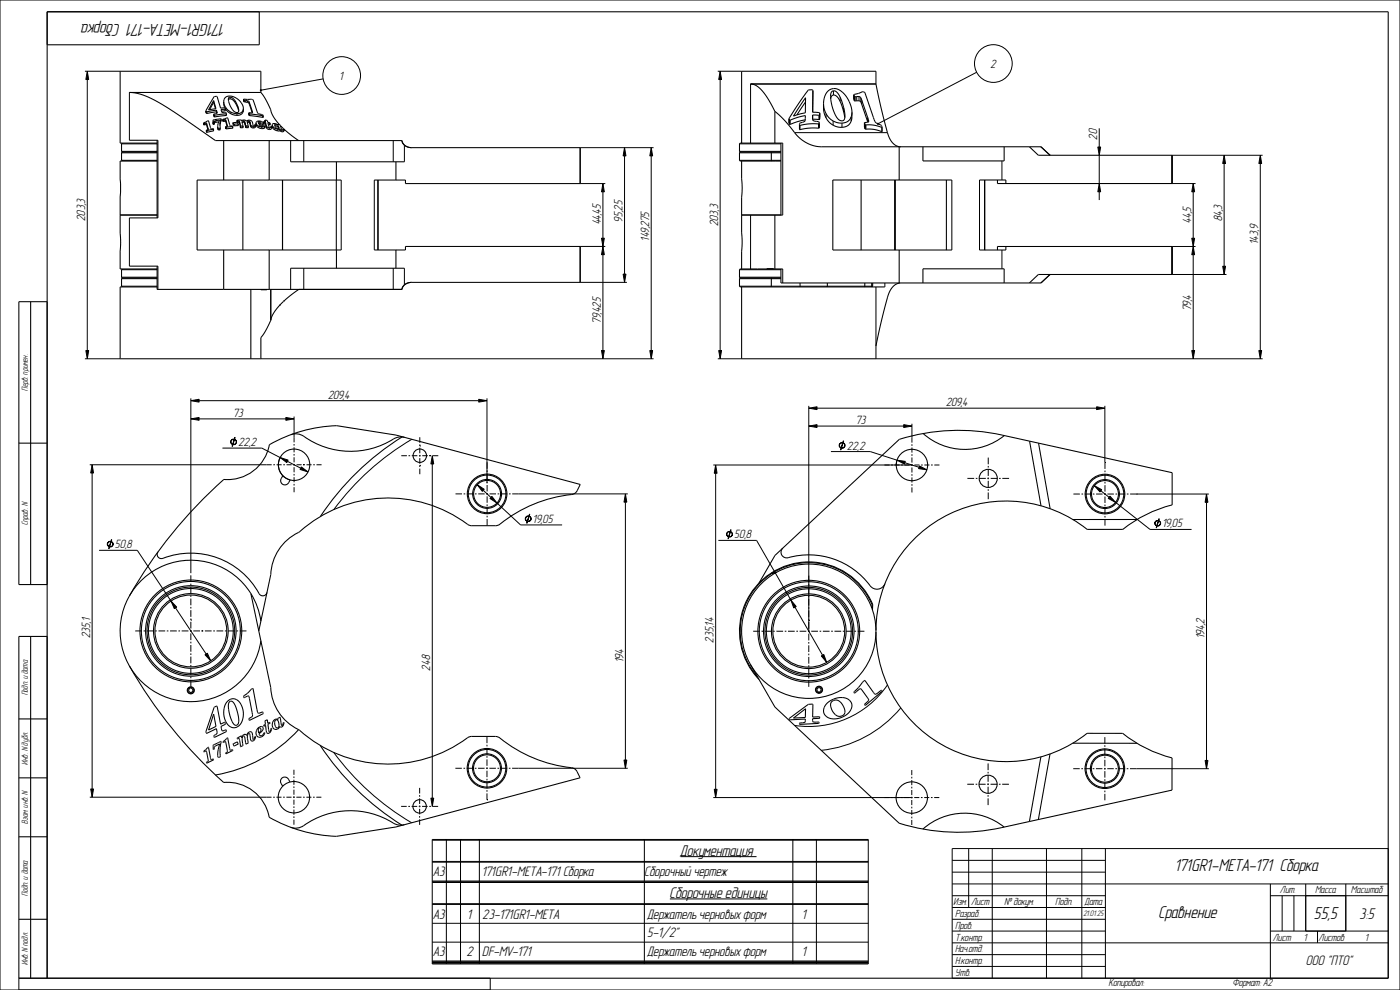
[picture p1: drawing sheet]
<svg xmlns="http://www.w3.org/2000/svg" width="594mm" height="420mm" viewBox="0 0 594 420" stroke-linecap="round" stroke-linejoin="round" font-family="sans-serif">
<g fill="#000">
<path d="M37 30.2l.6 3.5h-1.2zM110.5 38.2l.3-.1v.4zM305.5 30.2l.6 3.5h-1.2zM372.3 52.4l.4-.1v.4zM255.8 77.9l.6 3.5h-1.2zM265 62.6l.6 3.5h-1.2zM276.3 62.6l.6 3.5h-1.2zM465.8 62.4h1.2l-.6 3.5zM466.4 77.9l.6 3.5h-1.2zM506.3 77.9l.6 3.5h-1.2zM519.4 65.9l.6 3.5h-1.2zM534.7 65.9l.6 3.5h-1.2z"/>
<path d="M255.2 101.1h1.2l-.6 3.5zM255.8 104.6l.6 3.5h-1.2zM264.4 116.3h1.2l-.6 3.5zM505.7 101.1h1.2l-.6 3.5zM506.3 104.6l.6 3.5h-1.2zM518.8 112.9h1.2l-.6 3.5zM36.4 148.7h1.2l-.6 3.5zM255.2 148.7h1.2l-.6 3.5zM275.7 148.7h1.2l-.6 3.5zM304.9 148.7h1.2l-.6 3.5zM505.7 148.7h1.2l-.6 3.5zM534.1 148.7h1.2l-.6 3.5z"/>
<path d="M81 177.7l3.5-.6v1.2zM81 170l3.5-.6v1.2zM121.3 177.1l3.5 .6-3.5 .6zM203.1 169.4l3.5 .6-3.5 .6zM343.2 173.2l3.5-.6v1.2zM465.3 172.6l3.5 .6-3.5 .6zM39.1 197.2l.6 3.5h-1.2zM98 186.9a1.24 1.24 0 0 1 1.7-.5 1.24 1.24 0 0 1 .5 1.7l-.7 .5a1.17 1.17 0 0 0 .7-1.1 1.17 1.17 0 0 0-.7-1h-.8a1.17 1.17 0 0 0-.7 1 1.17 1.17 0 0 0 .7 1.1 1.21 1.21 0 0 1-.7-1.7zM98.7 188.5l.8 .1zM99.6 185.6l-1.1 3.8zM118.9 194.1l3.3 1.1-.5 1.1zM183.4 193.3l.6 3.5h-1.2z"/>
<path d="M303.6 197.3l.6 3.5h-1.2zM343.2 180.8l3.5-.6v1.2zM356.2 188.4a1.24 1.24 0 0 1 1.7-.5 1.24 1.24 0 0 1 .5 1.6l-.7 .6a1.17 1.17 0 0 0 .7-1.1 1.17 1.17 0 0 0-.7-1.1h-.8a1.17 1.17 0 0 0-.7 1.1 1.17 1.17 0 0 0 .7 1.1 1.21 1.21 0 0 1-.7-1.7zM356.9 190l.8 .1zM357.8 187.1l-1.2 3.8zM380.6 195.2l3.5 .5-.4 1.2zM383.4 180.2l3.5 .6-3.5 .6zM390.1 197.7l3.2 1.6-3.6-.5zM127.9 198.1l2.8 2.1-3.4-1zM202.5 205.6l3 2-.9 .9zM208.7 210.6l2.2 2.8-3-1.9zM224.6 218.2l-1.1 3.8z"/>
<path d="M265.4 209.5l.6 3.5h-1.2zM464.3 206.1l3.2 1.7-.8 .9zM470.9 210.5l2.4 2.6-3.1-1.7zM511.9 209.6l.6 3.5h-1.2zM45.7 230.3a1.24 1.24 0 0 1 1.6-.5 1.24 1.24 0 0 1 .6 1.6l-.8 .6a1.17 1.17 0 0 0 .8-1.1 1.17 1.17 0 0 0-.8-1.1h-.7a1.17 1.17 0 0 0-.7 1.1 1.17 1.17 0 0 0 .7 1.1 1.21 1.21 0 0 1-.7-1.7zM46.4 231.9l.7 .1zM47.3 229l-1.2 3.7zM223 219.5a1.24 1.24 0 0 1 1.7-.5 1.24 1.24 0 0 1 .5 1.7l-.7 .5a1.17 1.17 0 0 0 .7-1.1 1.17 1.17 0 0 0-.7-1h-.7a1.17 1.17 0 0 0-.8 1 1.17 1.17 0 0 0 .8 1.1 1.21 1.21 0 0 1-.8-1.7zM223.8 221.1l.7 .1zM308.4 226a1.24 1.24 0 0 1 1.7-.4 1.24 1.24 0 0 1 .5 1.6l-.7 .6a1.17 1.17 0 0 0 .7-1.1 1.17 1.17 0 0 0-.7-1.1h-.7a1.17 1.17 0 0 0-.8 1.1 1.17 1.17 0 0 0 .8 1.1 1.21 1.21 0 0 1-.8-1.8zM309.2 227.7l.7 .1zM310 224.7l-1.1 3.8z"/>
<path d="M490.1 221.4a1.24 1.24 0 0 1 1.7-.5 1.24 1.24 0 0 1 .5 1.7l-.7 .6a1.17 1.17 0 0 0 .7-1.1 1.17 1.17 0 0 0-.7-1.1h-.8a1.17 1.17 0 0 0-.7 1.1 1.17 1.17 0 0 0 .7 1.1 1.21 1.21 0 0 1-.7-1.8zM490.8 223l.8 .2zM491.7 220.1l-1.2 3.8zM72.5 255l2.5 2.6-1 .6zM335.6 254.6l2.2 2.7-1 .6zM87 277.8l1-.7 1.4 3.3zM348.5 278.3l1-.6 1.2 3.3zM38.5 334.7h1.2l-.6 3.5zM264.8 322.4h1.2l-.6 3.5zM303 334.9h1.2l-.6 3.5zM511.3 322.6h1.2l-.6 3.5zM182.8 338.6h1.2l-.6 3.5z"/>
</g>
<g fill="none" stroke="#000" stroke-width=".42">
<path d="M0 0h594v420h-594zM36 30.2h15M37 30.2l.6 3.5h-1.2zM37 33.7v115M54.9 39.2v20.3M110.5 38.2l.3-.1v.4zM137.1 33.5l-26.2 4.7M304.5 30.2h10.2M305.5 30.2l.6 3.5h-1.2zM305.5 33.7v115M318.5 35.6v25.1M353.6 38.5v1.8"/>
<path d="M371.7 35.6h.1M414.4 30.7l-41.7 21.7M67 59.5v32.9M86.6 52.3v.7M86.9 52.2v.7M87.3 52.1v.7M87.5 47.3v.7M87.6 52.2v.7M87.7 52.5v.7M87.8 47.4v.7M88.3 54.6v.3M90.4 51.8v.1"/>
<path d="M90.5 52v.7M90.5 54.8v.7M90.6 52v.7M90.6 55.5h.1M90.8 48.5v.7M90.8 52v.7M90.9 48.8v.7M90.9 51.6v.7M91 48.9v.7M91.1 51.3v.7M91.6 51.2v.7M92 47.4v.6"/>
<path d="M92.5 54.2v.7M92.8 54.4v.7M93.1 54.4v.8M93.4 52v.7M93.8 50.7v.7M94.8 50.8v.7M95.1 50.8v.7M95.5 46.3v.7M95.5 50.7v.8M95.7 50.9v.7M95.8 45.6v.7M95.8 51.1v.7"/>
<path d="M96.5 53.3v.2M97.7 41.2v.7M97.9 47.5v.8M98.7 53.7v.7M98.7 54.4h.1M99.3 52.6v.7M99.4 52.7v.7M99.7 42.7v.7M100.5 48.2v.7M100.6 51v.7M100.8 51.2v.7M100.8 44.9v.8"/>
<path d="M101 52.6v.7M101 51.2v.7M101.5 51.3v.8M101.6 51.5v.7M101.7 51.8v.8M102 53.4v.8M102.1 53.5v.7M102.8 51.7v.3M103 53.5v.7M103.1 46.9v.7M103.3 51.2v.7M103.7 42.5v.7"/>
<path d="M103.7 51.4v.8M103.9 51.9v.7M104.2 42.6v.7M105 51.6v.7M105 42.8v.7M105.3 53.5v.7M105.5 51.2v.7M105.6 43.1v.7M105.7 51.3v.7M105.8 43.6v.7M105.9 51.4v.8M106.1 51.7v.8"/>
<path d="M106.3 52.8v.7M106.4 53.1v.7M106.8 53.4v.8M107.1 47.4v.4M107.5 53.6v.7M108.1 53.4v.7M108.4 52.9v.8M108.8 52.8v.7M109.6 51.8v.2M109.8 53.5v.7M110 51.5v.7M110.6 51.9v.5"/>
<path d="M111.1 53.8v.8M111.5 52.5v.7M111.5 49.1v.7M111.6 49.1v.7M111.8 51.7v.7M112.2 53.6v.8M112.9 53.1v.7M113.1 53.7v.7M114.2 54.2v.7M115.2 53.8v.7M115.7 53.7v.7M116.6 54.4v.7"/>
<path d="M117.1 52.7v.7M117.8 54.8v.7M118 53.3v.7M118.3 53.8v.7M119.1 55v.7M119.5 55.2v.7M120.5 54.8v.7M123.3 59.6v9M128.9 59.6v9M166.8 59.6v9M334.9 50.8v1.8M335.3 51v1.8"/>
<path d="M337.1 56.3h39.4M339.2 53.1v1.8M339.4 53.2v1.8M344.8 50v.2M347.5 48.9v1.8M347.6 52v.4M347.6 53.7v.1M347.8 48.7v1.8M350.5 48.2v1.8M353.5 51.3v1.8M356.5 41.3v1.8M357.2 52.2v1.8"/>
<path d="M358 45.7v1.8M361.1 49.6v1.8M362.8 41v1.8M363.5 41v1.8M364.5 41v1.8M365.2 41.5v1.8M365.7 42.6v1.8M368.4 50.7v1.1M372.3 52.4l.4-.1v.4zM374.1 54.1v1.8M374.3 55.9h.1M466.4 54.4v8"/>
<path d="M144.8 76.4v29.7M158.8 76.4v29.7M171.6 61.6v7M246.2 77.9h10.6M246.2 62.6h31.1M255.8 77.9l.6 3.5h-1.2zM265 62.6l.6 3.5h-1.2zM265 66.1v50.2M276.3 62.6l.6 3.5h-1.2zM276.3 66.1v82.6M332.1 60.7v30.5M403.9 76.4v29.7"/>
<path d="M415.6 76.4v29.7M465.8 62.4h1.2l-.6 3.5zM466.4 77.9l.6 3.5h-1.2zM466.4 65.9v12M497.3 65.9h38.4M497.3 77.9h10M506.3 77.9l.6 3.5h-1.2zM519.4 65.9l.6 3.5h-1.2zM519.4 69.4v43.5M534.7 65.9l.6 3.5h-1.2zM534.7 69.4v79.3M54.9 92.4v20.5"/>
<path d="M255.8 81.4v19.7M318.5 91.2v22.9M466.4 81.4v3.5M506.3 81.4v19.7M67 112.9v9.9M123.3 113.8v9M128.9 113.8v9M166.8 113.8v9M171.6 113.8v7.1M246.2 119.8h19.8M246.2 104.6h10.6M255.2 101.1h1.2l-.6 3.5z"/>
<path d="M255.8 104.6l.6 3.5h-1.2zM255.8 108.1v40.6M264.4 116.3h1.2l-.6 3.5zM332.1 114.1v5.9M497.3 116.4h23.1M497.3 104.6h10M505.7 101.1h1.2l-.6 3.5zM506.3 104.6l.6 3.5h-1.2zM506.3 108.1v40.6M518.8 112.9h1.2l-.6 3.5zM113.3 122.8v.1M114.9 122.8v13.1"/>
<path d="M118.8 129.3v.2M120.5 127.6v.1M126.6 122.8v.1M127.2 122.8h.1M339.5 120v1.7M369.8 120v1.4l-.3 .3M375.4 120v1.7M36 152.2h15M36.4 148.7h1.2l-.6 3.5zM110.7 152.2h166.6M255.2 148.7h1.2l-.6 3.5zM275.7 148.7h1.2l-.6 3.5z"/>
<path d="M304.5 152.2h10.2M304.9 148.7h1.2l-.6 3.5zM371.7 152.2h164M505.7 148.7h1.2l-.6 3.5zM534.1 148.7h1.2l-.6 3.5zM81 177.7l3.5-.6v1.2zM81 170l3.5-.6v1.2zM81 169v74.2M84.5 177.7h36.8M84.5 170h118.6M121.3 177.1l3.5 .6-3.5 .6zM124.8 176.7v8.8"/>
<path d="M203.1 169.4l3.5 .6-3.5 .6zM206.6 169v35.9M343.2 173.2l3.5-.6v1.2zM343.2 172.2v95.6M346.7 173.2h118.6M386.9 179.8v5.8M465.3 172.6l3.5 .6-3.5 .6zM468.8 172.2v24M38.1 197.2h75M39.1 197.2l.6 3.5h-1.2zM94.4 190.1h16.7l7.8 4a6.7 6.7 0 0 0 4.2 9.5M98 186.9a1.24 1.24 0 0 1 1.7-.5 1.24 1.24 0 0 1 .5 1.7l-.7 .5a1.17 1.17 0 0 0 .7-1.1 1.17 1.17 0 0 0-.7-1h-.8a1.17 1.17 0 0 0-.7 1 1.17 1.17 0 0 0 .7 1.1 1.21 1.21 0 0 1-.7-1.7z"/>
<path d="M98.7 188.5l.8 .1zM99.6 185.6l-1.1 3.8zM118.9 194.1l3.3 1.1-.5 1.1zM122 195.7l5.6 2.9M127.9 198.1l2.8 2.1-3.4-1zM174.7 186.4a111 111 0 0 0-33.1 29.8M183.4 193.3l.6 3.5h-1.2zM183.4 196.8v141.8M302.6 197.3h84.3M303.6 197.3l.6 3.5h-1.2zM343.2 180.8l3.5-.6v1.2zM346.7 180.8h36.7"/>
<path d="M352.5 191.6h16.7l11.4 3.6-.3 2.1M356.2 188.4a1.24 1.24 0 0 1 1.7-.5 1.24 1.24 0 0 1 .5 1.6l-.7 .6a1.17 1.17 0 0 0 .7-1.1 1.17 1.17 0 0 0-.7-1.1h-.8a1.17 1.17 0 0 0-.7 1.1 1.17 1.17 0 0 0 .7 1.1 1.21 1.21 0 0 1-.7-1.7zM356.9 190l.8 .1zM357.8 187.1l-1.2 3.8zM380.6 195.2l3.5 .5-.4 1.2zM383.4 180.2l3.5 .6-3.5 .6zM383.9 196.3l6 1.9M390.1 197.7l3.2 1.6-3.6-.5zM39.1 200.7v134M202.5 205.6l3 2-.9 .9zM205 208l3.3 3M208.7 210.6l2.2 2.8-3-1.9z"/>
<path d="M210.9 213.4l10 9.3h17.6M220.1 209.5h46.3M223 219.5a1.24 1.24 0 0 1 1.7-.5 1.24 1.24 0 0 1 .5 1.7l-.7 .5a1.17 1.17 0 0 0 .7-1.1 1.17 1.17 0 0 0-.7-1h-.7a1.17 1.17 0 0 0-.8 1 1.17 1.17 0 0 0 .8 1.1 1.21 1.21 0 0 1-.8-1.7zM224.6 218.2l-1.1 3.8zM265.4 209.5l.6 3.5h-1.2zM265.4 213v109.4M303.6 200.8v134.1M464.3 206.1l3.2 1.7-.8 .9zM467.1 208.2l3.5 2.8M470.9 210.5l2.4 2.6-3.1-1.7zM473.3 213.1l14.7 11.5h17.6M482.2 209.6h30.7"/>
<path d="M511.9 209.6l.6 3.5h-1.2zM511.9 213.1v109.5M42 233.5h16.3l14.2 21.5M45.7 230.3a1.24 1.24 0 0 1 1.6-.5 1.24 1.24 0 0 1 .6 1.6l-.8 .6a1.17 1.17 0 0 0 .8-1.1 1.17 1.17 0 0 0-.8-1.1h-.7a1.17 1.17 0 0 0-.7 1.1 1.17 1.17 0 0 0 .7 1.1 1.21 1.21 0 0 1-.7-1.7zM46.4 231.9l.7 .1zM47.3 229l-1.2 3.7zM223.8 221.1l.7 .1zM304.8 229.3h16.2l14.6 25.3M308.4 226a1.24 1.24 0 0 1 1.7-.4 1.24 1.24 0 0 1 .5 1.6l-.7 .6a1.17 1.17 0 0 0 .7-1.1 1.17 1.17 0 0 0-.7-1.1h-.7a1.17 1.17 0 0 0-.8 1.1 1.17 1.17 0 0 0 .8 1.1 1.21 1.21 0 0 1-.8-1.8zM309.2 227.7l.7 .1zM310 224.7l-1.1 3.8zM490.1 221.4a1.24 1.24 0 0 1 1.7-.5 1.24 1.24 0 0 1 .5 1.7l-.7 .6a1.17 1.17 0 0 0 .7-1.1 1.17 1.17 0 0 0-.7-1.1h-.8a1.17 1.17 0 0 0-.7 1.1 1.17 1.17 0 0 0 .7 1.1 1.21 1.21 0 0 1-.7-1.8z"/>
<path d="M490.8 223l.8 .2zM491.7 220.1l-1.2 3.8zM72.5 255l2.5 2.6-1 .6zM74.5 257.9l13 19.5M335.6 254.6l2.2 2.7-1 .6zM337.3 257.6l11.7 20.4M87 277.8l1-.7 1.4 3.3zM348.5 278.3l1-.6 1.2 3.3zM376.5 290.6a40.4 40.4 0 0 1-39.4 17.2M141.6 319.2a111 111 0 0 0 33.1 29.9M382.2 300.3a50.8 50.8 0 0 1-33.8 18M38.1 338.2h74.9"/>
<path d="M38.5 334.7h1.2l-.6 3.5zM182.8 338.6h1.2l-.6 3.5zM220 325.9h46.4M264.8 322.4h1.2l-.6 3.5zM302.6 338.4h84.3M303 334.9h1.2l-.6 3.5zM482.2 326.1h30.7M511.3 322.6h1.2l-.6 3.5zM183.4 356.1h185v52.9h-185zM183.4 356.5h185M189.4 356.1v52.9M195.4 356.1v52.9"/>
<path d="M203.4 356.1v52.9M273.4 356.1v52.9M336.4 356.1v52.9M346.4 356.1v52.9M404 360h185v55h-185zM411 360v25M421 360v55M444 360v55M459 360v55M469 360v55M183.4 365.5h185M183.4 365.8h185"/>
<path d="M183.4 373.8h185M183.4 374.1h185M183.4 374.4h185M288.8 363.4h32.2M404 365h65M404 370h65M404 375h185M404 380h65M539 380h50M539 375v40M544 380v15M549 380v15"/>
<path d="M554 375v20M571 375v20M183.4 383.4h185M183.4 383.7h185M183.4 391.7h185M183.4 399.7h185M284.2 381.4h41.4M404 385h65M404 390h65M404 395h65M404 400h185M539 395h50"/>
<path d="M559 395v5M8 420v-5h200v5M183.4 407.7h185M183.4 408h185M183.4 408.3h185M183.4 408.6h185M404 405h65M404 410h65"/>
<circle cx="145" cy="32" r="8"/>
<circle cx="421.5" cy="27" r="8"/>
</g>
<g fill="none" stroke="#000" stroke-width=".45">
<path d="M110 5v14h-90M51 30.2h59.7v9M110.7 39.2a25.9 25.9 0 0 1 4.2 7.4M110.7 39.2h-55.8a28.1 28.1 0 0 1 14 5.2l22.5 15.2 79.2 .1M314.7 30.2h57M318.5 35.6h53.2M318.5 35.6a9 9 0 0 1 6.6 5.2l3.7 6.5M344.9 38.5l-.3-.4-1.7 .2-8.1 12M344.9 38.5l-.1 9.1M353 38.8a2.12 2.12 0 0 1 3 1.6l2 5.3 .4 4.3a1.59 1.59 0 0 1-1.4 1.4 1.59 1.59 0 0 1-1.7-1.2 13.7 13.7 0 0 1-2.5-11.1zM371.7 35.6l1.5 7.2a80.3 80.3 0 0 0 4.5 16.4 5.5 5.5 0 0 0 3.8 3M371.7 35.6h.1"/>
<path d="M54.9 59.5h12.1M66.6 59.5v32.9M86.5 52.1v.9M86.5 52.8h.1M86.5 52.1h.1M86.5 52.8v.2M86.5 52.1v.2M86.5 52l2-.8 .9 3.3 1.1 .1M86.5 53h.1M86.5 52.3l1.1-.1 .7 2.2M86.5 53l1-.1 .7 2.1 .1-.6M86.5 52.3v.7"/>
<path d="M87.3 47l.1 .8M87.3 47l.1 .1M87.4 47.1v.7M87.6 55.2h.1M87.6 55.9v.2M87.6 55.2v.2M87.6 55.2l.1 .9M87.6 56.1h.1M87.6 55.4h.1M87.7 56.1h.1M87.7 55.4h.1M87.8 55.4l-.1 .7"/>
<path d="M88.3 54.4v.5l-.7 .3M90.4 51.1l.1 .8M90.4 51.8v.1M90.4 51.1l.1 1.6M90.4 51.9l.1 .8M90.5 54.6h.1M90.5 51.9v.1M90.5 52.7h.1M90.5 52h.1M90.5 52.7l.2 .1M90.5 52l.2 .1M90.5 54.8l-2.7 .6"/>
<path d="M90.5 54.8h.1M90.6 54.8h.1M90.6 54.6h.1M90.6 54.6v.1M90.6 54.7h.1M90.6 55.5l-2.8 .6M90.6 55.5h.1M90.6 54.8v.7M90.6 42.7l1 3.4-3.1 .5zM90.6 43.4l-1.7 3.1M90.6 43.4l.8 2.7M90.6 42.7v.7"/>
<path d="M90.7 52.1v.7M90.8 49.2v.2M90.8 48.4v1M90.8 48.4h.1M90.8 52.1l.3-.8 2.1-.4-.8 2.9M90.8 52.8h-.1M90.8 52.1h-.1M90.8 52.1v.7M90.8 52.8h.1M91.8 47.4l-4 .7-.4-.3M91.8 46.7l-4 .7-.4-.3M91.8 47.4l.2 .6"/>
<path d="M91.8 46.7l.3 1.1M91.8 46.7v.7M92 48l-1.2 .4M92.1 47.8h.1M92.1 47.8l-.1 .2M92.4 53.9l.4 .5 .7-.3M92.4 53.8v1l.4 .3 .6-.1 .1-.9M92.9 51.7l-1.8 .3-.3 .7M93.3 52.9l.2 1.2M93.4 52.9v.3M93.5 54.1h.1M93.6 50.3l-3 .5-.2 .3"/>
<path d="M93.6 50.3h.1M93.7 50.3l.1 .2M93.8 50.5v.1M93.8 50.6l-.4 2.3M93.8 50.6l-.5 2.3M94.6 50.6h.1M94.6 50.6l.1 .9M94.6 51.3h.1M94.6 51.3l.1 .2M94.6 50.6v.2M94.6 50.8h.1M94.7 51.5h1l.7 2.1v-.6"/>
<path d="M94.7 50.8l1 .1 .7 2.1M94.7 50.6h-.1M94.9 43.2l.5 2.5M94.9 43.2a2.86 2.86 0 0 1 1.8-2.4 2.86 2.86 0 0 1 3 .6l.6 .3a5.9 5.9 0 0 1 3 4.3M94.9 43.2a5.4 5.4 0 0 0 7.8 4.3l.6-1.5M95.4 45.7h.1M95.4 45.7l-1.4 .1a1.05 1.05 0 0 1-.8-1.4l-1.1-3.5-1.2 .1-3.6 6M95.5 45.8h.1M95.5 45.8l.1 .4M95.5 45.9l.1 .2M95.6 46.2l-1.8 .3 .4 1.2 1.8 .1M95.6 46.2l-.1 .8-1.5 .2"/>
<path d="M95.6 46.2h.1M95.7 46.1v.1M95.7 53.7l.1 .9M95.7 53.7v.1M95.7 53.8l.1 .9M95.7 53.8l.1 .2M95.8 54.6v.1M95.8 54h.1M95.8 54.7h.1M95.9 54h-.1M95.9 54.7h-.1M95.9 54v.7"/>
<path d="M96 47.8h.1M96 48.3l-5 .6-.2-.4M96 49l-5 .6-.2-.2M96 48.3v.7M96 47.8l.1 .5M96.1 48.3h-.1M96.1 48.3l-.1 .7M96.4 53l.1 .6-.8 .1M96.6 50l-1.9 .6M96.6 50h.1M96.6 50.1l1 3.2 1 .1M96.9 42.5a1.2 1.2 0 0 1 1.2-.6 1.2 1.2 0 0 1 1 .8l1.2 1.8 .9 2.5"/>
<path d="M97.1 41.4a2.41 2.41 0 0 1 3 1.9l1 2.4 .2 1.6a1.49 1.49 0 0 1-1.5 .4 1.49 1.49 0 0 1-1.1-1.1l-1.5-3-.3-1.4zM98.6 53.4h.1M98.7 53.4v.1M98.7 53.7l-2.8 .3M98.7 53.7h.1M98.7 53.5h.1M98.7 53.5v.1M98.7 53.6h.1M98.7 54.4l-2.8 .3M98.7 54.4h.1M98.7 53.7v.7M98.9 52.8h.1"/>
<path d="M98.9 52.1v.7M98.9 52.1h.1M98.9 52.1l.4 .5h1.7M98.9 52v.1M98.9 52h.1M99 52l1.6-.1 .5 .6M99 52h.1M100.6 51.7h.1M100.6 51l.1 .9M100.6 51h.1M100.6 51.7l.1 .2M100.6 51l.1 .1"/>
<path d="M100.7 51.1h.1M100.7 51.1l.8 .3 .5 2M100.7 51.9h.1M100.7 51l1.6-.1 .2 .5 .5-.5 .9 .1a1.03 1.03 0 0 0 1.6 0l1.4 .5 .5 1.8 .7-.5M100.7 51h.1M100.8 51.9h.1M100.8 51.9l.7 .2 .5 2M101.1 52.5h.1M101.1 52.6l-.1 .7-1.7 .1-.4-.6M101.1 52.5l-.1 .1M101.2 47l.1 .1M102 53.4h.1"/>
<path d="M102 54.1h.1M102 53.4l1 .1M102 54.1l1.1 .1M102.8 52.2l.7-.2 .5 1M103 53.5h.1M103.1 53.4l-.1 .1M103.1 54.2h.1M103.1 53.4h.1M103.1 53.4v.8M103.3 46l-.1 1.2a3.1 3.1 0 0 1-4.8 1.3l-1.4-.9-1.3-1.4M103.3 42.1l4 .2 2 5.6 2.2 .8M103.3 42.8h.1"/>
<path d="M103.3 42.1l.1 .3M103.3 42.1l.1 .7M103.4 42.8v.3M103.4 42.4l2.2 .7 1.4 3.9M103.4 42.4v.7M103.4 43.1h.1M103.4 43.1l2.2 .7 1.4 3.9M104 52.3l-.4-1h-.7l-.1 .6 .3 1.5M104 53l.2 .8M104 52.3l.2 .8M104 52.3v.7M104.2 53.8l.1 .3"/>
<path d="M104.2 53.1v.1M104.2 53.1v.7M104.2 53.2l.1 .2M104.2 53.2l.1 .9M104.3 54.1h.1M104.3 54.1v.1M104.3 53.4l1 .1M104.3 53.4v.8M105 52.3h.1M105 52.2l.7-.2 .4 .7M105.3 54.2h-1M105.3 54.1v.1"/>
<path d="M105.3 53.4v.8M105.3 53.4h.1M105.6 47.8v.9M105.6 47.8v.1M105.6 47.9v.1M105.6 48.7l.1 .3M105.6 48l.1 .2M105.6 48v.7M105.7 48.2v.1M105.7 48.2l.1 .8M105.7 49h.1M105.7 48.3h.1"/>
<path d="M105.8 48.3h.2M105.8 49h.2M106 49l5.6 .8v-.7M106 48.3l5.5 .8M106 48.3v.7M106.1 52l-.4-.7-.6 .2 .2 1.9M106.1 52.7l.3 1 .5 .5 1 .1 .5-.6M106.1 52l.3 1 .5 .5h1l.5-.5M106.1 52v.7M107 47l.1 .9-1.5-.1M107 47v.7M107 47.7v.2"/>
<path d="M108.2 52.8h-.1M108.2 52.8h.1M108.2 52.8l.2 .1M108.4 53.7h.1M108.4 52.9h.1M108.4 52.9v.7M108.6 52.2l.1 1 .8 .9 1.7 .5 1.1-.4M108.6 52.2l.5 .8 .9 .6 1.5 .3 .8-.4M108.6 52.2l.4-.7 .9-.2 1.2 .3 .6 .7M109.7 52.3l.8 .1M109.7 51.6l.9 .2 .1 .4-.3 .3a.59 .59 0 0 1-.7-.2 .59 .59 0 0 1 0-.7zM111.5 48.7h.1"/>
<path d="M111.5 48.7l.1 .4M111.6 49.1h.1M111.7 52.3l-.4 .3-1.4 .2 1 .8 1.4-.2M111.7 52.3l-.1 .9-1.1 .2M111.8 52.4h.1M111.8 51.7v.7M111.8 51.7h.1M111.8 52.4l.1 .2M111.8 51.7l.1 .1M111.9 51.8h.1M111.9 51.8l.1 .1M111.9 51.8v.8"/>
<path d="M111.9 51.6l-.1 .1M111.9 51.6h.1M111.9 52.6h.1M111.9 51.6l.5 .1M112 52.6l.7 .1M112 51.9l.7 .1M112 51.9v.7M112.3 53.4h.1M112.4 53.5h.1M112.3 54.2h.1M112.4 53.5l-.1 .7M112.4 50.9v.8"/>
<path d="M112.4 50.9l1 .2M112.4 51.7h.1M112.7 52l.7 1.9 1.2 .3 .7-.5M112.7 52.7l.3 1.4 .5 .6 1.1 .2 .7-.5M112.7 52v.7M113.4 51.2h.1M113.4 51.2l.2 .7 .9 .2M113.9 52.9l.5 .1M114.4 52.3l-.7-.2 .4 1.7 .4 .2 .5-.5M114.4 53h.1M114.4 52.3h.1M114.4 52.3v.7"/>
<path d="M114.5 52.1h.1M114.5 52.1v.1M114.5 52.2h.1M114.5 53h.1M114.5 52.3h.1M114.5 52.3v.7M114.9 46.6h.1M114.9 46.6a12.6 12.6 0 0 0 3.8 6.3M115 53.5h.1M115.1 53.6l.2 .1M115.3 53.7h.1M115.3 54.4h.1"/>
<path d="M115.3 53.7v.7M115.5 53l.1 1.1 .6 .8 1.5 .6 .9-.1M115.5 53l.4 .8 .8 .6 1.3 .4 .6-.1M116.5 53l.8 1.4 .8 .2 .3-.3M116.5 53l.4-.3 .7 .2 .8 1.4M116.5 53h.1M116.6 53.5l1 .1 .7 .9M117.9 52.8l-1.8-.4-.6 .6M117.9 52.8h.1M118 52.8l1 .4M118.3 54.5v.1M118.4 54.3h.1"/>
<path d="M118.6 55.4l1.1 .5 .8-.4M118.6 54.7l1.2 .5 .7-.4M118.6 54.7v.7M119 53.2l.5 1.7 .4 .1 .3-.4M119 53.3l1.3 1.3M120.2 54.6l.2 .1M120.3 54.6l.1 .1M120.4 54.7h.1M120.5 54.7h.1M120.5 54.8h.1M120.5 54.8l6.2 4.8M120.5 55.5h.1"/>
<path d="M120.5 54.8v.7M170.5 59.6l.3 .9 .8 1.1M170.6 59.7l.3 1 .8 .9M328.8 47.3a64.9 64.9 0 0 1 9.9 10.8 14.5 14.5 0 0 0 9.7 4.2h33.1M328.8 47.3v13.4M334.8 50.3l.4 .7 3.2-1.2 3.3-.8-.2 2.4-2.2 .9-.1 .6M334.8 52.1v.2M334.8 50.3v2M339.2 52.9l.2 2.1a23.4 23.4 0 0 1 7.9-.6M341.6 50.8l-3.2 .8-3.2 1.2-.4-.5M341.8 43.3l-3.7 5.4M341.8 41.5l-.1 6.4-5 1.4z"/>
<path d="M344.8 50.7l.4 .6 2.1 .3 .3 .3M344.8 48.8v1.9M344.8 48.8v1.8M344.8 50.6v.1M344.8 47.6l3 .3M347.3 52.6a24.7 24.7 0 0 0-8 .6l-.1-.3M347.3 52.6v1.8M347.5 52.6h-.2M347.5 54.4h-.2M347.5 52.6v1.8M347.5 54.2v.2M347.5 52.4v.2"/>
<path d="M347.6 53.8l-.1 .4M347.6 52l-.1 .4M347.6 51.9v.1M347.6 52.4l-.1 1.8M347.6 53.7v.1M347.8 47.9h.1M347.8 49.8l-.2 .9-2.8-.1M347.8 48l-.2 .9-2.8-.1M347.8 48h.1M347.8 49.8h.1M347.8 48v1.8M349.4 44l.2-1.7a4.5 4.5 0 0 1 6.3-4.3 12.2 12.2 0 0 1 5.6 9.6"/>
<path d="M349.4 44v1.8a7.3 7.3 0 0 0 10.6 7.3l1.3-2.2 .2-3.3M349.4 44a7.3 7.3 0 0 0 10.6 7.3l1.1-1.5 .4-2.2M352.5 41.9a1.59 1.59 0 0 1 1.4-1.6 1.59 1.59 0 0 1 1.7 1.2l1.6 3.3 1.2 5M358.4 49.8v.1M358.4 49.9v.1M362.3 40.2l3.7-1.3 .9 .4 4.3 12.1 .6 .8 2.1 1 .4 .9M362.3 40.2v.1M362.3 40.2v1.9M362.3 40.3l.3 .7h2l.6 .5 2.9 8.3M362.3 40.3v1.8M362.3 42.1l.2 .6M362.5 40.8v1.9"/>
<path d="M362.5 42.7l2.1 .1 .6 .4 2.9 8.4M366.8 53.8v.3M366.8 52l.2 .7M366.8 52v2.1M366.8 54.1l.2 .4M367 54.5l.2 .3M367 52.7v1.8M367 52.7l.1 .2M367.1 52.9l.3 .1M367.1 52.9l.1 1.9M367.4 54.8h-.2M367.4 54.8a16.6 16.6 0 0 1 6.9 1.1"/>
<path d="M367.4 53a14.2 14.2 0 0 1 6.7 1.1M367.4 53v1.8M368.1 49.8l.4 1.9-1.7 .3M368.1 49.8v1.8M368.1 51.6l.1 .2M374.2 54.1h.1M374.3 54.1h.1M374.3 55.9h.1M374.3 54.1v1.8M51 68.3h15.6M51 60.7h15.6M51.9 60.7l-.3 .3h15"/>
<path d="M51.9 64.5l-.3 .3h15M51.9 64.5h14.7M66.6 68h-15l.3 .3M66.6 64.2h-15l.3 .3M114.2 76.4h30.6M123.3 68.6h48.3M142.7 76.4v29.7M142.7 68.6v7.8M160.3 76.4v29.7M168 68.6v7.8h-9.2M171.6 61.6l1.4 .8 1.7 .2M171.7 61.6l1.2 .7 1.8 .3"/>
<path d="M174.7 62.6h71.5v15.3l-.1-15.3M314.1 64.5l-.3 .3h17.5M314.1 64.5h17.2M327.4 64.5v3.8M331.3 68h-17.5l.3 .3h14.8M331.3 64.2h-17.5l.3 .3M331.3 60.7v30.5M332.1 60.7h-18l-.3 .3h17.5M365.4 76.4v29.7M379.7 76.4v29.7M381.5 62.3v14.1M381.5 62.2l.7 .1"/>
<path d="M401.5 76.4v29.7M403.9 76.4h-50.5v29.7h50.5M415.6 76.4h11.2v1.5M417.7 76.4v29.7M417.8 76.4v29.7M441.6 62.3l3.9 3.6M441.7 62.3l3.8 3.5M441.7 62.3h-4.9l3.8 3.6h56.7v12h-74.1v-1.5M445.5 65.8l.1 .1M497.3 65.9v12M51 91.2h15.6M54.9 92.4h12.1"/>
<path d="M314.7 91.2h17.4M328.8 91.2v22.9h3.3M51 114.1h15.6M51.9 114.1l-.3 .3h15M51.9 117.9l-.3 .3h15M51.9 117.9h14.7M54.9 112.9h12.1M66.6 112.9v9.9h28.3M66.6 117.6h-15l.3 .3M114.2 106.1h30.6M123.3 113.8h48.3M142.7 106.1v7.7"/>
<path d="M158.8 106.1h9.2v7.7M246.1 119.8l.1-15.2v15.2h-71.5l-1.8 .3-1.2 .8M314.1 117.9l-.3 .3h17.5M314.1 117.9h17.2M321.4 114.1h-7.3l-.3 .3h17.5M327.4 117.9v3.8M331.3 114.1v5.9h50.2M331.3 117.6h-17.5l.3 .3M381.5 106.1v13.9M423.2 106.1v-1.5h74.1v11.8h-56.7l-3.8 3.6h4.9M426.8 104.6v1.5h-11.2M445.5 116.4l-3.9 3.6"/>
<path d="M445.5 116.5l-3.8 3.5M445.6 116.4l-.1 .1M497.3 104.6v11.8M13 128v120M20 128h-12v120h12M51 121.7h15.6M66.6 121.4h-15l.3 .3M106.4 122.8v29.4M110.7 122.8l2.6 .1M114.2 122.8h56.4M114.9 135.9a25.9 25.9 0 0 1-4.2 7.3v9h-59.7M114.9 135.9h.1"/>
<path d="M114.9 122.8v13.1M118.8 129.4l-.4 .4a12.4 12.4 0 0 0-3.5 6.1M118.8 129.5h-.1M118.9 129.4l-.1 .1M118.9 129.2v.2M119 129.2l-.2 .2M119 129.3l-.1 .1M119 129.2v.1M119 129.1v.1M120.5 127.7l-1.5 1.5M120.5 127.7l-.1 .1M120.5 127.7h.1"/>
<path d="M126.7 122.8l-6.2 4.9M135.9 122.8h.1M171.6 120.9l-.8 1-.3 .9M171.7 120.9l-.8 .8-.3 1.1M351 120l-.1 1.7M366.9 120l-.2 1.7M370.3 121.4l-.3 .3M370.3 121.4h-56.5l.3 .3h61.3M370.3 120v1.4M381.5 120.1a7.3 7.3 0 0 0-5 6.3l-4.8 20.4M381.8 120.1h-.3M381.9 120.1h-.1"/>
<path d="M314.7 152.2h57M8 188h12M114.3 188.7a61.8 61.8 0 0 1 28.5-8.1l25.3 4 78.1 20.9-1.5 3.1-1.2 .9a61.6 61.6 0 0 0-32.1 13.3l-1.1 .2-10.9-.1a58.2 58.2 0 0 0-43.4-11 58 58 0 0 0-29.4 14 20.7 20.7 0 0 0-11.7 17.8l-5.1 24M123.4 184.4a6.9 6.9 0 0 1 7.3 1.9 34.8 34.8 0 0 0 37.5-.6l2.1-.4 1.4 .2M170.6 185.4a114 114 0 0 0-34.7 33.8M381.6 186.4l-52.8 49.2-6.7 11.7M440.6 188l5 27.8M95 203.4a196.5 196.5 0 0 0-40.1 49.3M497.3 200.5l-60.5-13.3 4.9 27.4M497.3 214.2a55.2 55.2 0 0 0-20.9 10.4h-15.1a55.2 55.2 0 0 0-58.3-6.6 55.2 55.2 0 0 0-31.3 49.4M67 234.1a1.8 1.8 0 0 0 .1 2.2 1.8 1.8 0 0 0 2 .6 33.5 33.5 0 0 1 41.4 15.6 1.8 1.8 0 0 0 2.8-1.1M332.1 232.5a2.4 2.4 0 0 0-.4 3 2.4 2.4 0 0 0 2.7 1.1 32.9 32.9 0 0 1 35.6 12.7 3.6 3.6 0 0 0 5.4-1.6"/>
<path d="M482.4 220.4h-27.2M106.4 251.8a30 30 0 0 0-47.9-4 30 30 0 0 0 9.9 47.1 30 30 0 0 0 42.3-23.1M106.4 251.8l8.5 39.8M106.5 251.8a30 30 0 0 1 4.2 11.7M327.4 243.3a29.1 29.1 0 0 0-6.1 43.8M328 242.9a29.1 29.1 0 0 1 42 13.6M328.9 243.1l-1.5 .2M329.6 242.7l-2.3 .3 .1 .3M370 256.5l-.1 1.5M370.3 256.4a29.4 29.4 0 0 0-43.3-13.1 29.4 29.4 0 0 0-5 44.9M370.3 256.4l-.3 .1M370.3 256.4l-.1 2.4"/>
<path d="M13 270v145M20 270h-12v145h581v-410h-569v410M371.7 268.2a55.2 55.2 0 0 0 31.3 49.5 55.2 55.2 0 0 0 58.2-6.6h15.2a55.2 55.2 0 0 0 20.9 10.4M54.9 282.6a196.5 196.5 0 0 0 40 49.4 18 18 0 0 1 19.3 14.7 61.8 61.8 0 0 0 28.5 8.1l25.3-4 78.1-20.8-1.5-3.1-1.1-.9a61.6 61.6 0 0 1-32.1-13.3l-1.2-.3-10.9 .1a58.2 58.2 0 0 1-43.4 11 58 58 0 0 1-29.4-14.1 20.7 20.7 0 0 1-11.6-17.8M80.7 291.4l.1 .6M80.7 291.6a1.3 1.3 0 0 0-.8 2 1.3 1.3 0 0 0 2.1 0 1.3 1.3 0 0 0-.8-2M81.2 291.4l-.1 .6M96.6 297.5a3.6 3.6 0 0 1 6 2 6.8 6.8 0 0 1-2.5 9.1 4.1 4.1 0 0 1-4.7-3.6 7.9 7.9 0 0 1 1.2-7.5zM97.3 297.8a1.35 1.35 0 0 1 1.5-.2 1.35 1.35 0 0 1 .8 1.2l.9 2.5a7.1 7.1 0 0 1 .3 6.2 1.38 1.38 0 0 1-2.2-1.1 11.2 11.2 0 0 1-1.3-8.6zM114.9 291.6h.1M318.5 282l10.3 17.9 52.7 49.3M347.3 293.5l-.1 .6"/>
<path d="M347.7 293.5l.1 .6M347.7 293.8a1.3 1.3 0 0 1-1.3-1.7 1.3 1.3 0 0 1 2-.7 1.3 1.3 0 0 1 0 2.2l-.7 .3M348.6 293.6h.1M350.8 298.5a7.6 7.6 0 0 1 9.7-1.3 4 4 0 0 1-1.6 6.2 6.5 6.5 0 0 1-9.2-.5 4 4 0 0 1 1.1-4.4zM352.9 297.7a2.97 2.97 0 0 1 4.8 1.7 2.7 2.7 0 0 1-.4 4.3 3.5 3.5 0 0 1-4.5-2.8 2.92 2.92 0 0 1 .1-3.2zM367 288.7l-4.7 5 .3 .3 2.1-1.7 .8 .2 3.1 4.3-.2 .6-1.6 1.5 .3 .4M367 288.7h.1M367 288.8l4.2 5.6h.7l2.1-1.6M367.1 299.3h.1M374 292.8h.1M374 292.8l.2 .5-7 6M8 305h12"/>
<path d="M86.5 318.6v.1M86.5 318.7l.1 .3 .8-.4 .2 .3 .8 3.8-.8 .7M86.5 318.6h.1M86.6 318.5l1.9-1.5 .9 5.1 1.1-.1M90.5 317.9h.1M90.6 302.9l1 5.3-3.1 1.5zM90.9 300l1.2-.5 1.5 7.7 1.9-.8v.9l-1.7 .9 .2 1.3a.73 .73 0 0 0 .6 .7 .73 .73 0 0 0 .8-.4l.5-.2 .2 .7-5.1 2.5-.2-.7 1.3-1.1-.3-1.9-4 2-.4-.4zM93.6 314.5l-3.1 1.6v1.8M93.6 314.5h.1M93.7 314.5l-.5 6.7h-.6l-.2-.7 .8-4.9-2.1 1.1-.3 1.2h-.3M94.6 314.7l.1 .3 .9-.4 .2 .4 .7 3.8-.8 .6 .1 .4M94.6 314.6v.1"/>
<path d="M94.7 314.6h-.1M95.5 306.4h.1M95.8 319.8h.1M96.6 313.1l-1.9 1.5M96.6 313.1h.1M96.6 313.2l1 4.9 1-.1M98.6 318h.1M98.7 318v.1M98.7 318.1h.1M98.7 318.1v.3l-2.9 1.4M98.9 315.6l1.7-.8 .5 .8-1.8 .9zM100.7 313.4v.1"/>
<path d="M100.7 313.5l.8-.1 .5 3.2M102 316.6v.1M102.9 315.3l.2 1-1.1 .4M105.7 305.6h.1M108.4 312.6l-.6 1.4-1.1 .3-.4-.5-.3-2.4-.6-.2-.5 1.5 .4 2.5-1 .5-.5-3.2a.54 .54 0 0 0-.8-.2 .54 .54 0 0 0-.2 .7l.1 2.3M108.4 312.6l-.2-.2-.8 1.3-.4-2.7-.7-.6a1.79 1.79 0 0 0-1.6 1.6 1.31 1.31 0 0 0-1.4-.2 1.31 1.31 0 0 0-.8 1.2l-.2-.8-1.6 .9v.3M108.4 312.6h.1M109.9 308.9a.91 .91 0 0 1 .9 .8 .91 .91 0 0 1-.7 1l-.3 .3-.2-.8zM111.5 302l-1.7 .6-.5-.4-1.9-9.9-.3-.2-3.8 3.2 .2 .7 1.8-.7 .5 .7 1.3 7.5-.2 .5-1.3 .8 .1 .8M111.5 302v.1M111.5 302.1h.1M111.5 302.1v.7l-5.7 2.8"/>
<path d="M112.3 310.9l-.9 1a.87 .87 0 0 1-1 .2 .87 .87 0 0 1-.5-.8 2.38 2.38 0 0 0 1.6-2.7l-1-.3a2.36 2.36 0 0 0-1.9 2.1 2.36 2.36 0 0 0 1.5 2.4h.2a2.46 2.46 0 0 0 2-1.8M112.3 310.9h.1M112.4 310.9v.1M112.4 311h.1M115 309l-.4 1.2-.4 .3-.5-3.2 .8-.5v-.3l-.9 .3-.2-1.4-.9 .4 .1 1.5-.8 .5 .1 .3 .8-.4 .3 2.7a.97 .97 0 0 0 1.1 .8 .97 .97 0 0 0 .8-1l.4-1.1M115 309h.1M115.1 309l.2 .1M115.3 309.1h.1M116.9 305.5a1.28 1.28 0 0 1 1.4 1.7l.1 .1a.95 .95 0 0 1-.7 1.5 .95 .95 0 0 1-1.1-1.2v-1.4zM120.4 306.5l-.8 1.4-.7-3.6-1 .5v.5l-1-.2a2.31 2.31 0 0 0-1.4 2.2 2.31 2.31 0 0 0 1.6 2.2 1.63 1.63 0 0 0 1.5-1.3l.7 .3a1.95 1.95 0 0 0 1.2-1.9M120.4 306.5h.1M120.5 306.5h.1"/>
<path d="M126.7 309.5a62 62 0 0 1-35.3 19.3M135.9 316.2a114 114 0 0 0 34.6 33.9M334.8 304.9l8.1-6 1.7-.2 .3 .2-.1 5.3h3l-.2 .5-2.8 .2v1.1a1.46 1.46 0 0 0 1.9 .3l.8 .1v.5l-8.3 .3 .1-.4 1.2-.2a.81 .81 0 0 0 .9 0 .81 .81 0 0 0 .3-.8v-.8l-6.5 .4zM336.7 304.6l5.1-3.9-.1 3.7zM347.5 306.4h.1M445.5 319.9l-4.9 27.8M455.2 315.3h27.2M8 330h12M87.6 323.4v.3M87.6 323.4h.1M87.6 323.7l.1 .1M90.5 322h.1"/>
<path d="M90.5 322.4l-2.8 1.4M90.6 322.1v.2M90.6 322.3h.1M123.1 331.8a2.64 2.64 0 0 0-2.3-2.1 1.8 1.8 0 0 0-1.5 2.7l.6 1.2M441.6 321.1l-4.8 27.4 60.5-13.3M8 355h12M171.6 349.9a7.3 7.3 0 0 1-6.5-1.8 34.9 34.9 0 0 0-37.5 2.8l-2.1 .4-2.2-.3M8 390h12"/>
<circle cx="206.7" cy="209.5" r="8"/>
<circle cx="206.7" cy="209.5" r="6.1"/>
<circle cx="206.7" cy="209.5" r="5.7"/>
<circle cx="468.8" cy="209.6" r="8"/>
<circle cx="468.8" cy="209.6" r="6.1"/>
<circle cx="468.8" cy="209.6" r="5.7"/>
<circle cx="81" cy="267.7" r="21.6"/>
<circle cx="81" cy="267.7" r="18"/>
<circle cx="81" cy="267.7" r="19.2"/>
<circle cx="81" cy="267.7" r="21"/>
<circle cx="81" cy="267.7" r="15.8"/>
<circle cx="81" cy="267.7" r="15.2"/>
<circle cx="81" cy="267.7" r="18.6"/>
<circle cx="343.2" cy="267.8" r="28.5"/>
<circle cx="343.2" cy="267.8" r="21.6"/>
<circle cx="343.2" cy="267.8" r="18"/>
<circle cx="343.2" cy="267.8" r="19.2"/>
<circle cx="343.2" cy="267.8" r="21"/>
<circle cx="343.2" cy="267.8" r="15.8"/>
<circle cx="343.2" cy="267.8" r="15.2"/>
<circle cx="343.2" cy="267.8" r="18.6"/>
<circle cx="124.7" cy="338.2" r="6.7"/>
<circle cx="206.6" cy="325.9" r="8"/>
<circle cx="206.6" cy="325.9" r="6.1"/>
<circle cx="206.6" cy="325.9" r="5.7"/>
<circle cx="386.9" cy="338.4" r="6.7"/>
<circle cx="419.2" cy="332.7" r="3.8"/>
<circle cx="468.8" cy="326.1" r="8"/>
<circle cx="468.8" cy="326.1" r="6.1"/>
<circle cx="468.8" cy="326.1" r="5.7"/>
</g>
<!-- layer: AXES -->
<g fill="none" stroke="#000" stroke-width=".45">
<path d="M51 30.2v30.5M314.7 30.2v30.5M371.7 30.2v5.4M94.9 59.6v16.8M114.2 59.6v16.8h-30.6v29.7h30.6v16.7h-19.3v-16.7M51 68.3l.2 11.9-.2 33.9M51.6 61v3.2M51.6 64.8v3.2M103 76.4v29.7M119.9 76.4v29.7M168 76.4h4v1.5h74.1M313.8 61v3.2"/>
<path d="M313.8 64.8v3.2M314.7 68.3l.2 11.5-.2 34.3M328.9 68.3h2.4M381.5 62.3h55.3M391.6 62.3v6h34.4v-6M497.3 65.9h.1M51.6 114.4v3.2M51.6 118.2v3.2M246.1 104.6h-74.1v1.5h-4M313.8 114.4v3.2M313.8 118.2v3.2M321.4 114.1h7.4"/>
<path d="M325.4 114.1h2.8M497.3 116.4h.1M51 121.7v30.5M314.7 121.7v30.5M371.7 121.7v30.5M381.5 120h55.3M391.6 120v-6h34.4v6M114.3 188.7a18 18 0 0 1-19.3 14.7M381.6 186.4a85.2 85.2 0 0 1 43.6-1.8l11.6 2.6M391.7 183.9a26.7 26.7 0 0 0 34.4 .9M120 201.8a2.64 2.64 0 0 0-.7 3 1.8 1.8 0 0 0 3.1 0l.7-1.2M497.3 200.5v13.7"/>
<path d="M114.9 243.7v.1M80.8 292a.9 .9 0 0 0-.6 1.4 .9 .9 0 0 0 1.5 0 .9 .9 0 0 0-.6-1.4M347.3 293.5a.9 .9 0 0 1-.6-1.4 .9 .9 0 0 1 1.5 0 .9 .9 0 0 1-.5 1.4M497.3 321.5v13.7M426 350.9a26.7 26.7 0 0 0-34.4 .8M436.8 348.5l-11.7 2.6a85.2 85.2 0 0 1-43.6-1.9"/>
<circle cx="124.8" cy="197.2" r="6.7"/>
<circle cx="178.1" cy="193.3" r="2.85"/>
<circle cx="386.9" cy="197.3" r="6.7"/>
<circle cx="206.7" cy="209.5" r="8.4"/>
<circle cx="419.3" cy="203" r="3.8"/>
<circle cx="468.8" cy="209.6" r="8.4"/>
<circle cx="80.9" cy="292.9" r="1.5"/>
<circle cx="347.5" cy="292.6" r="1.5"/>
<circle cx="206.6" cy="325.9" r="8.4"/>
<circle cx="468.8" cy="326.1" r="8.4"/>
<circle cx="178" cy="342.1" r="2.85"/>
</g>
<g fill="none" stroke="#000" stroke-width=".42">
<path d="M425.1 68.3v8.1M425.1 106.1v7.9M113.1 197.2h2.2M116 197.2h.7M117.3 197.2h2.2M120.2 197.2h.7M121.6 197.2h2.1M124.4 197.2h.7M124.8 185.5v2.2M124.8 188.4v.7M124.8 189.7v2.2M124.8 192.6v.7"/>
<path d="M124.8 194v2.1M124.8 196.8v.7M124.8 198.2v2.2M125.8 197.2h2.2M128.7 197.2h.1M128.7 197.2h.7M130 197.2h2.2M132.9 197.2h.7M134.3 197.2h2.1M170.3 193.3h2.3M173.3 193.3h.7M174.7 193.3h2.4"/>
<path d="M177.8 193.3h.7M178.1 197.4h.1M178.1 189.2h.1M178.1 185.5v2.3M178.1 188.5v.7M178.1 189.9v2.4M178.1 193v.7M178.1 194.4v2.3M178.1 197.4v.7M178.1 198.8v2.4M179.1 193.3h2.4M182.2 193.3h.1"/>
<path d="M182.2 193.3h.7M183.6 193.3h2.4M206.7 196.1v2.8M206.7 199.6v.7M375.3 197.3h2.1M378.1 197.3h.7M379.5 197.3h2.2M382.3 197.3h.7M383.7 197.3h2.2M386.6 197.3h.7M386.9 185.6v2.2M386.9 188.5v.7"/>
<path d="M386.9 189.8v2.2M386.9 192.7v.7M386.9 194.1v2.1M386.9 196.9v.7M386.9 198.3v2.2M388 197.3h2.1M390.8 197.3h.7M392.2 197.3h2.2M395 197.3h.7M396.4 197.3h2.2M419.3 194.1v2.9M419.3 197.7v.7"/>
<path d="M419.3 199v2.9M468.8 196.2h.1M468.8 196.2v2.7M468.8 199.6v.7M124.8 201.1v.6M124.8 202.4v2.2M124.8 205.3v.7M124.8 206.7v2.1M193.3 209.5h2.7M196.7 209.5h.7M198.1 209.5h2.7M201.5 209.5h.7"/>
<path d="M202.9 209.5h2.7M206.3 209.5h.7M206.7 200.9v2.8M206.7 204.4v.7M206.7 205.8v2.7M206.7 209.2v.7M206.7 210.6v2.7M206.7 214v.7M206.7 215.4v2.7M206.7 218.8v.7M207.7 209.5h2.7M211.1 209.5h.7"/>
<path d="M212.5 209.5h2.8M216 209.5h.6M217.3 209.5h2.8M386.9 201.2v.7M386.9 202.5v2.2M386.9 205.4v.7M386.9 206.8v2.1M410.5 203h2.8M414 203h.7M415.4 203h2.9M418.9 203h.7M419.3 202.6v.7"/>
<path d="M419.3 204v2.9M419.3 207.5v.7M419.3 208.9v2.9M420.3 203h2.9M423.9 203h.7M425.3 203h2.8M455.4 209.6h2.8M458.9 209.6h.6M460.2 209.6h2.8M463.7 209.6h.7M465.1 209.6h2.7M468.5 209.6h.7"/>
<path d="M468.8 201v2.7M468.8 204.4v.7M468.8 205.8v2.8M468.8 209.2v.7M468.8 210.6v2.8M468.8 214.1v.7M468.8 215.4v2.8M468.8 218.9v.7M469.9 209.6h2.7M473.3 209.6h.7M474.7 209.6h2.7M478.1 209.6h.7"/>
<path d="M479.5 209.6h2.7M482.2 209.6h.1M206.7 220.2v2.7M468.8 220.3v2.7M81 244.1v2.8M81 247.6v.7M81 249v2.9M81 252.5v.7M81 253.9v2.9M81 257.5v.7M81 258.9v2.8M343.2 244.2v2.8"/>
<path d="M343.2 247.7v.7M343.2 249.1v2.9M343.2 252.7v.7M343.2 254.1v2.8M343.2 257.6v.7M343.2 259v2.8M57.4 267.7h2.8M60.9 267.7h.7M62.3 267.7h2.9M65.8 267.7h.7M67.2 267.7h2.9M70.8 267.7h.7"/>
<path d="M72.2 267.7h2.8M75.7 267.7h.7M77.1 267.7h2.8M80.6 267.7h.7M81 263.1h.1M81 262.4v.7M81 263.8v2.8M81 267.3v.7M81 268.7v2.9M81 272.3v.6M81 273.6v2.9M81 277.2v.7"/>
<path d="M81 278.6v2.8M82 267.7h2.9M85.6 267.7h.1M85.6 267.7h.6M86.9 267.7h2.9M90.5 267.7h.7M91.9 267.7h2.8M95.4 267.7h.7M96.8 267.7h2.8M100.3 267.7h.7M101.7 267.7h2.9M319.6 267.8h2.8"/>
<path d="M323.1 267.8h.7M324.5 267.8h2.8M328 267.8h.7M329.4 267.8h2.9M333 267.8h.6M334.3 267.8h2.9M337.9 267.8h.7M339.3 267.8h2.8M342.8 267.8h.7M343.2 263.2h.1M343.2 262.5v.7M343.2 263.9v2.9"/>
<path d="M343.2 267.4v.7M343.2 268.8v2.9M343.2 272.4v.7M343.2 273.8v2.8M343.2 277.3v.7M343.2 278.7v2.8M344.2 267.8h2.8M347.7 267.8h.7M349.1 267.8h2.9M352.7 267.8h.7M354 267.8h2.9M357.6 267.8h.7"/>
<path d="M359 267.8h2.8M362.5 267.8h.7M363.9 267.8h2.9M81 282.1v.7M81 283.5v2.8M81 287v.7M81 288.4v2.9M343.2 282.2v.7M343.2 283.6v2.9M343.2 287.2v.7M343.2 288.5v2.9M206.6 312.5v2.8"/>
<path d="M206.6 316v.7M206.6 317.3v2.8M468.8 312.7v2.8M468.8 316.1v.7M468.8 317.5v2.8M113 338.2h2.2M115.9 338.2h.7M117.3 338.2h2.1M120.1 338.2h.7M121.5 338.2h2.2M124.4 338.2h.7M124.7 326.6v2.1"/>
<path d="M124.7 329.4v.7M124.7 330.8v2.1M124.7 333.6v.7M124.7 335v2.2M124.7 337.9v.7M124.7 339.2v2.2M125.7 338.2h2.2M128.6 338.2h.7M130 338.2h2.1M132.8 338.2h.7M134.2 338.2h2.2M178 334.3v2.3"/>
<path d="M178 337.3v.7M178 338.7v2.4M193.2 325.9h2.8M196.6 325.9h.7M198 325.9h2.8M201.5 325.9h.7M202.8 325.9h2.8M206.3 325.9h.7M206.6 339.3h.1M206.6 320.8v.7M206.6 322.2v2.7M206.6 325.6v.7"/>
<path d="M206.6 327v2.7M206.6 330.4v.7M206.6 331.8v2.7M206.6 335.2v.7M206.6 336.6v2.7M207.7 325.9h2.7M211.1 325.9h.7M212.5 325.9h2.7M215.9 325.9h.7M217.3 325.9h2.7M375.2 338.4h2.2M378 338.4h.7"/>
<path d="M379.4 338.4h2.2M382.3 338.4h.7M383.7 338.4h2.1M386.5 338.4h.7M386.9 326.7v2.2M386.9 329.5v.7M386.9 330.9v2.2M386.9 333.8v.7M386.9 335.2v2.1M386.9 338v.7M386.9 339.4v2.2M387.9 338.4h2.2"/>
<path d="M390.7 338.4h.7M392.1 338.4h2.2M395 338.4h.7M396.4 338.4h2.1M410.4 332.7h2.9M413.9 332.7h.7M415.3 332.7h2.9M418.9 332.7h.7M419.2 323.9v2.8M419.2 327.4v.7M419.2 328.8v2.9M419.2 332.4v.7"/>
<path d="M419.2 333.8v2.8M419.2 337.3v.7M419.2 338.7v2.9M420.3 332.7h2.8M423.8 332.7h.7M425.2 332.7h2.9M455.4 326.1h2.7M458.8 326.1h.7M460.2 326.1h2.7M463.6 326.1h.7M465 326.1h2.7M468.4 326.1h.7"/>
<path d="M468.8 321v.6M468.8 322.3v2.8M468.8 325.8v.7M468.8 327.2v2.7M468.8 330.6v.7M468.8 332v2.7M468.8 335.4v.7M468.8 336.8v2.7M469.8 326.1h2.7M473.2 326.1h.7M474.6 326.1h2.8M478.1 326.1h.6"/>
<path d="M479.4 326.1h2.8M124.7 342.1v.7M124.7 343.5v2.1M124.7 346.3v.7M124.7 347.7v2.2M170.2 342.1h2.4M173.3 342.1h.6M174.6 342.1h2.4M177.7 342.1h.7M178 341.8v.6M178 343.1v2.4M178 346.2v.7"/>
<path d="M178 347.6v2.4M179.1 342.1h2.3M182.1 342.1h.7M183.5 342.1h2.4M386.9 342.2v.7M386.9 343.6v2.2M386.9 346.5v.7M386.9 347.9v2.1"/>
</g>
<g font-size="7.3">
<text x="95.3" y="10.1" transform="rotate(-180 95.3 10.1)">171GR1-META-171 Сборка</text>
<text x="498.7" y="369.4">171GR1-META-171 Сборка</text>
<text x="491.7" y="389.4">Сравнение</text>
<text x="557.5" y="390">55,5</text>
</g>
<g font-size="6.6">
<text x="288.8" y="363.2">Документация</text>
<text x="284.2" y="381.1">Сборочные единицы</text>
<text x="576.8" y="389.7">3:5</text>
</g>
<g font-size="5.9">
<text x="183.9" y="371.8">А3</text>
<text x="204.7" y="371.8">171GR1-META-171 Сборка</text>
<text x="273.5" y="371.8">Сборочный чертеж</text>
<text x="183.9" y="389.7">А3</text>
<text x="198.5" y="389.7">1</text>
<text x="204.7" y="389.7">23-171GR1-META</text>
<text x="274.7" y="389.7">Держатель черновых форм</text>
<text x="340.5" y="389.7">1</text>
<text x="274.7" y="397.7">5-1/2&quot;</text>
<text x="183.9" y="405.7">А3</text>
<text x="198.1" y="405.7">2</text>
<text x="204.7" y="405.7">DF-MV-171</text>
<text x="274.7" y="405.7">Держатель черновых форм</text>
<text x="340.5" y="405.7">1</text>
<text x="554.1" y="409.5">ООО &quot;ПТО&quot;</text>
</g>
<g font-size="5.1">
<text x="420.3" y="28.7">2</text>
<text x="144.2" y="33.8">1</text>
<text x="465.5" y="59.2" transform="rotate(-90 465.5 59.2)">20</text>
<text x="36.2" y="93.8" transform="rotate(-90 36.2 93.8)">203,3</text>
<text x="254.9" y="95.2" transform="rotate(-90 254.9 95.2)">44,45</text>
<text x="264.1" y="94" transform="rotate(-90 264.1 94)">95,25</text>
<text x="505.4" y="94.4" transform="rotate(-90 505.4 94.4)">44,5</text>
<text x="518.5" y="93.9" transform="rotate(-90 518.5 93.9)">84,3</text>
<text x="304.7" y="96" transform="rotate(-90 304.7 96)">203,3</text>
<text x="275.4" y="102.2" transform="rotate(-90 275.4 102.2)">149,275</text>
<text x="533.8" y="103.6" transform="rotate(-90 533.8 103.6)">143,9</text>
<text x="505.4" y="131.6" transform="rotate(-90 505.4 131.6)">79,4</text>
<text x="254.9" y="137" transform="rotate(-90 254.9 137)">79,425</text>
<text x="139.2" y="169.1">209,4</text>
<text x="401.4" y="172.3">209,4</text>
<text x="99.2" y="176.8">73</text>
<text x="363.3" y="179.9">73</text>
<text x="101.2" y="189.2">22,2</text>
<text x="359.4" y="190.7">22,2</text>
<text x="226.2" y="221.8">19,05</text>
<text x="493.3" y="223.7">19,05</text>
<text x="48.9" y="232.6">50,8</text>
<text x="311.6" y="228.4">50,8</text>
<text x="38.2" y="270.8" transform="rotate(-90 38.2 270.8)">235,1</text>
<text x="302.8" y="272.7" transform="rotate(-90 302.8 272.7)">235,14</text>
<text x="511" y="270.8" transform="rotate(-90 511 270.8)">194,2</text>
<text x="264.5" y="280.9" transform="rotate(-90 264.5 280.9)">194</text>
<text x="182.5" y="284.5" transform="rotate(-90 182.5 284.5)">248</text>
</g>
<g font-size="4.4">
<text x="404.6" y="384">Изм.</text>
<text x="412.2" y="384">Лист</text>
<text x="426.2" y="384">№ докум.</text>
<text x="447.9" y="384">Подп.</text>
<text x="460.3" y="384">Дата</text>
<text x="543.2" y="379">Лит.</text>
<text x="558.1" y="379">Масса</text>
<text x="573.3" y="379">Масштаб</text>
<text x="405.4" y="389">Pазраб.</text>
<text x="405.4" y="394">Пров.</text>
<text x="405.4" y="399">Т.контр.</text>
<text x="540.2" y="399">Лист</text>
<text x="553.4" y="399">1</text>
<text x="559.6" y="399">Листов</text>
<text x="579.4" y="399">1</text>
<text x="405.4" y="404">Нач.отд.</text>
<text x="405.4" y="409">Н.контр.</text>
<text x="405.4" y="414">Утв.</text>
<text x="470.5" y="418.5">Копировал:</text>
<text x="523" y="418.5">Формат: А2</text>
</g>
<g font-size="3.7">
<text x="11.7" y="165.8" transform="rotate(-90 11.7 165.8)">Перв. примен.</text>
<text x="11.7" y="222.8" transform="rotate(-90 11.7 222.8)">Справ. N</text>
<text x="11.7" y="295" transform="rotate(-90 11.7 295)">Подп. и дата</text>
<text x="11.7" y="324.5" transform="rotate(-90 11.7 324.5)">Инв. N дубл.</text>
<text x="11.7" y="349.5" transform="rotate(-90 11.7 349.5)">Взам. инв. N</text>
<text x="11.7" y="380" transform="rotate(-90 11.7 380)">Подп. и дата</text>
<text x="11.7" y="409.5" transform="rotate(-90 11.7 409.5)">Инв. N подл.</text>
</g>
<text font-size="3.4" x="459.7" y="388.6">21.01.25</text>
</svg>
